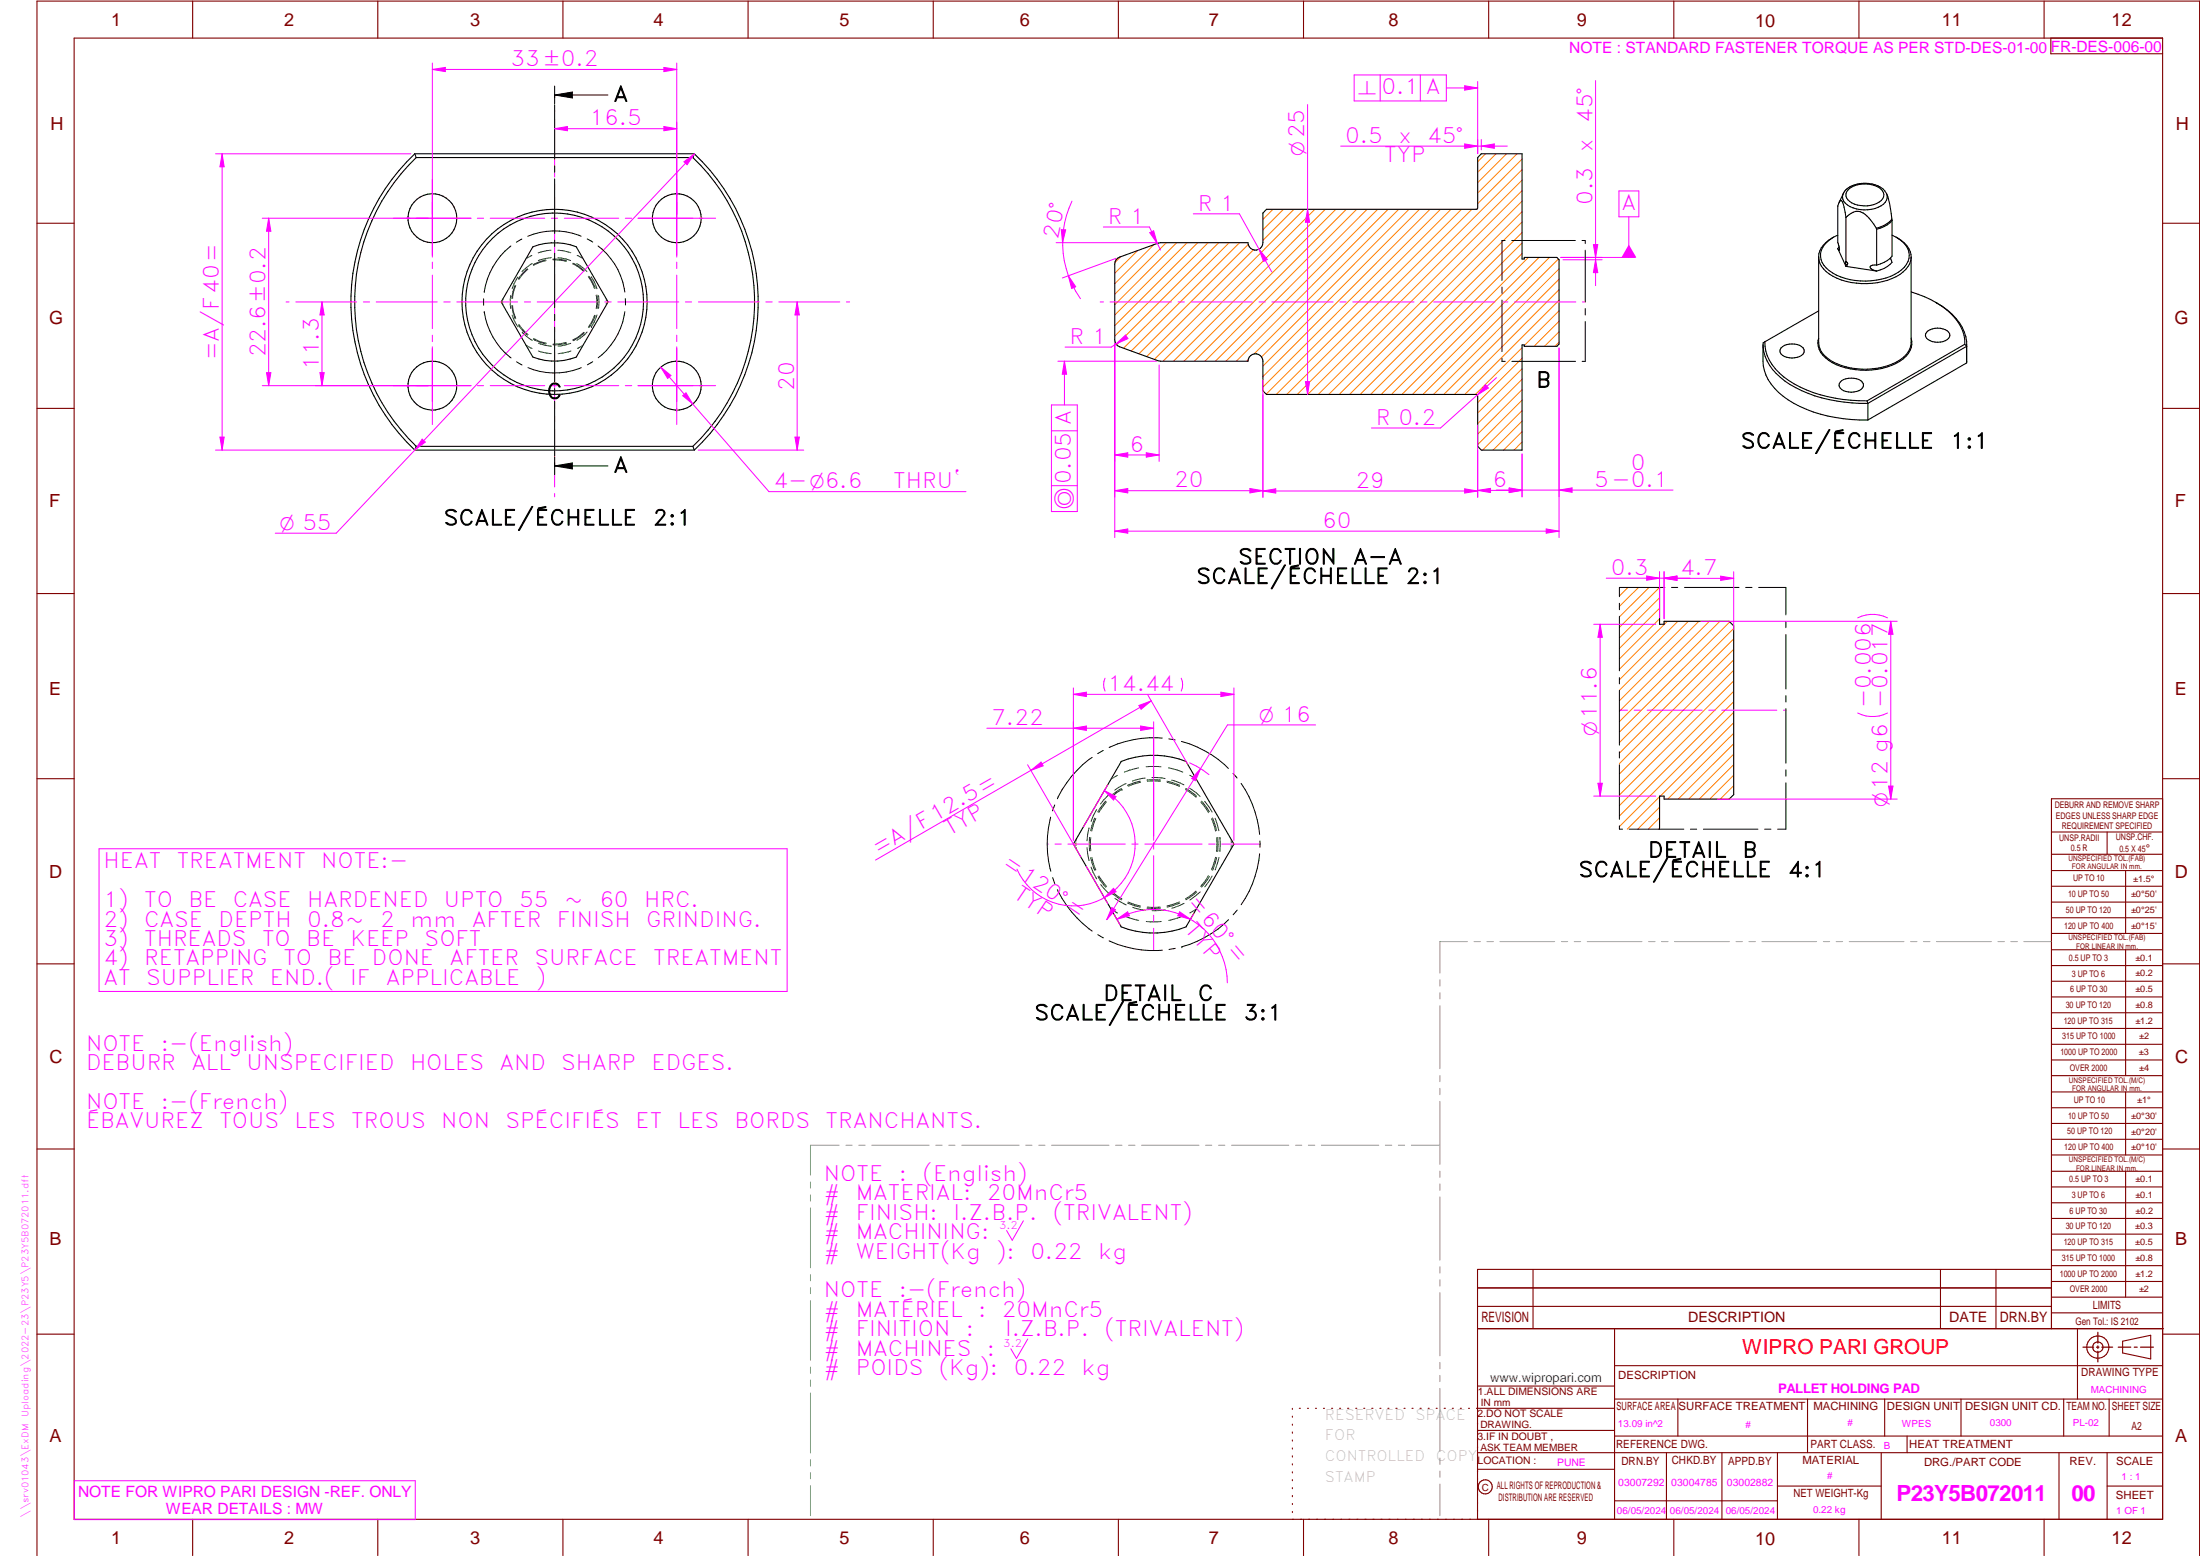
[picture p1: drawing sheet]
<svg xmlns="http://www.w3.org/2000/svg" width="594mm" height="420mm" viewBox="0 0 594 420" stroke-linecap="round" stroke-linejoin="round" font-family="sans-serif">
<g fill="none" stroke="#800000" stroke-width=".3">
<path d="M20 10.3h564v400h-564zM52 .3v10M102 .3v10M152 .3v10M202 .3v10M252 .3v10M302 .3v10M352 .3v10M402 .3v10M452 .3v10M502 .3v10M552 .3v10"/>
<path d="M553.8 10.3v4.2h30.2M10 60.3h10M584 60.3h10M10 110.3h10M584 110.3h10M10 160.3h10M584 160.3h10M10 210.3h10M584 215.7h-30v143.1M584 210.3h10M554 224.7h30M554 230.7h30"/>
<path d="M554 235.1h30M554 239.3h30M569 224.7v6M574 235.1v17M554 243.6h30M554 247.8h30M554 252.1h30M554 256.5h30M574 256.5v33.9M10 260.3h10M554 260.7h30M554 265h30"/>
<path d="M554 269.2h30M554 273.5h30M554 277.7h30M584 260.3h10M554 282h30M554 286.2h30M554 290.4h30M554 294.9h30M554 299.1h30M574 294.9v17M10 310.3h10M554 303.4h30"/>
<path d="M554 307.6h30M554 311.9h30M554 316.3h30M574 316.3v34M584 310.3h10M554 320.5h30M554 324.8h30M554 329h30M554 333.2h30M554 337.5h30M399 358.8h185.2M399 352.8h155"/>
<path d="M399 347.8h155M414 342.8v16M436 358.8v51.5M524 342.8v16M539 342.8v16M554 341.8h30M554 346h30M554 350.3h30M554 354.5h30M554 342.8h-155v67.5M561 358.8v19M10 360.3h10"/>
<path d="M399 374.3h37M436 377.8h148M453.1 377.8v10M488.1 377.8v14.5M508.9 377.8v10M529.5 377.8v10M557.3 377.8v10M569.5 377.8v10M573.2 362.2l7.6-1.6v6.3l-7.6-1.6zM584 368.8h-148M584 360.3h10M349 380.3v.3"/>
<path d="M349 382.4v.3M349 384.6v.3M349 386.7v.3M349 388.8v.3M349 391v.3M349 393.1v.3M349 395.3v.3M349 397.4v.3M349 399.5v.3M350.9 380.3h.2M353.1 380.3h.2M355.2 380.3h.3"/>
<path d="M357.4 380.3h.3M359.6 380.3h.3M361.7 380.3h.3M363.9 380.3h.3M366.1 380.3h.3M368.3 380.3h.2M370.4 380.3h.3M372.6 380.3h.3M374.8 380.3h.3M376.9 380.3h.4M379.1 380.3h.3M381.3 380.3h.3"/>
<path d="M383.4 380.3h.4M385.6 380.3h.3M387.8 380.3h.3M390 380.3h.3M392.2 380.3h.3M394.3 380.3h.3M396.5 380.3h.3M398.7 380.3h37.3M399 396.7h37M399 392.3h185M399 386.2h37M436 387.8h148"/>
<path d="M450 392.3v18M465 392.3v18M480 392.3v18M508 392.3v18M515 387.8v4.5M556 392.3v18M569 392.3v18M52 410.3v9.7M102 410.3v9.7M152 410.3v9.7M202 410.3v9.7M252 410.3v9.7"/>
<path d="M302 410.3v9.7M349 401.7v.3M349 403.8v.4M349 406v.3M349 408.1v.3M352 410.3v9.7M402 410.3v9.7M436 405.3h44M452 410.3v9.7M480 401.3h28M502 410.3v9.7M552 410.3v9.7"/>
<path d="M569 401.3h15M10 420v-419.7h584v419.7"/>
<circle cx="566.5" cy="363.7" r="1.39"/>
<circle cx="566.5" cy="363.8" r="3"/>
<circle cx="401.1" cy="401.5" r="1.9"/>
</g>
<g fill="none" stroke="#f0f" stroke-width=".27">
<path d="M149.8 29.5v.9M149.8 32.2v15.6M58.2 41.5h52.7M60 41.5l.5 3.5h-1.1zM106.2 58.9h21M116.7 48.4v21M128.9 58.9h1.7M132.4 58.9h14.7M148.9 58.9h1.7M149.8 49.6v1.7M149.8 53.1v15.6M152.4 58.9h14.7"/>
<path d="M168.9 58.9h1.7M172.2 58.9h21M182.7 48.4v21M116.7 70.8v1.7M116.7 74.3v14.4M149.8 70.5v1.7M149.8 74v15.7M182.7 70.8v1.7M182.7 74.3v14.4M77.3 81.5h.8M79.9 81.5h16.4M98.1 81.5h1.7"/>
<path d="M101.6 81.5h16.5M116.7 90.5v1.7M116.7 93.6v21M119.8 81.5h1.8M123.4 81.5h16.4M141.6 81.5h1.7M145.1 81.5h16.4M149.8 91.4v1.7M149.8 95v15.6M163.3 81.5h1.8M166.8 81.5h16.5M182.7 90.5v1.7"/>
<path d="M182.7 93.6v21M185.1 81.5h1.7M188.6 81.5h16.4M206.8 81.5h1.7M210.3 81.5h16.5M228.6 81.5h.8M106.2 104.1h21M128.9 104.1h1.7M132.4 104.1h14.7M148.9 104.1h1.7M149.8 112.4v1.6M149.8 115.9v15.6"/>
<path d="M152.4 104.1h14.7M168.9 104.1h1.7M172.2 104.1h21M58.2 121.5h52.7M149.8 133.3v.9M276.3 329.6l-3 5.3-1.5-2.6M277.5 361.6l-3 5.2-1.5-2.6M20.1 399.8h92v10.5h-92z"/>
</g>
<g fill="none" stroke="#949494" stroke-width=".27">
<path d="M396.2 254.3h-7.4v8.5M398.1 254.3h1.6M401.5 254.3h1.8M405 254.3h14.8M421.6 254.3h1.7M425.1 254.3h1.7M428.6 254.3h14.8M445.2 254.3h1.7M448.7 254.3h1.7M452.2 254.3h14.8M468.8 254.3h1.7M472.3 254.3h1.7"/>
<path d="M475.8 254.3h14.8M492.4 254.3h1.7M495.8 254.3h1.8M499.4 254.3h14.7M516 254.3h1.6M519.4 254.3h1.8M522.9 254.3h14.8M539.5 254.3h1.7M543 254.3h1.7M546.5 254.3h7.4M388.8 264.5v1.8M388.8 268.1v1.6"/>
<path d="M388.8 271.6v17M388.8 290.4v1.7M388.8 293.9v1.7M388.8 297.4v17M218.9 319.2v1.6M226.6 309.2h-7.7v8.1M228.4 309.2h1.7M231.9 309.2h1.7M235.4 309.2h15.5M252.7 309.2h1.7M256.2 309.2h1.7M259.7 309.2h15.5"/>
<path d="M277 309.2h1.7M280.5 309.2h1.7M284 309.2h15.5M301.2 309.2h1.8M304.8 309.2h1.7M308.3 309.2h15.5M325.5 309.2h1.7M329.1 309.2h1.6M332.6 309.2h15.4M349.8 309.2h1.7M353.3 309.2h1.7M356.8 309.2h15.5"/>
<path d="M374.1 309.2h1.7M377.6 309.2h1.7M381.1 309.2h7.7M388.8 316.2v1.7M388.8 319.7v1.7M218.9 322.6v1.8M218.9 326.1v16.2M388.8 323.2v17.1M218.9 344.1v1.8M218.9 347.6v1.7M218.9 351.2v16.1M388.8 342.1v1.6"/>
<path d="M388.8 345.6v1.7M388.8 349v17.1M218.9 369.1v1.7M218.9 372.6v1.8M218.9 376.1v16.2M388.8 367.9v1.7M388.8 371.4v1.7M388.8 374.9v17M218.9 394.1v1.8M218.9 397.6v1.7M388.8 393.7v1.7M388.8 397.2v1.7"/>
<path d="M218.9 401.2v8.1M388.8 400.7v8.6"/>
</g>
<path d="M566.5 359.7v3M562.5 363.8h2.9M566.1 363.8h.7M566.5 363.4v.7M566.5 364.9v2.8M567.6 363.8h2.9M572 363.8h3.4M576.3 363.8h.8M578 363.8h3.5" fill="none" stroke="#800000" stroke-width=".34"/>
<g fill="none" stroke="#000" stroke-width=".3">
<path d="M112 41.5l.4 1M112 41.5a55 55 0 0 0 0 80M112 41.5h75.5M112.4 42.5h74.7M112.4 42.5a54.1 54.1 0 0 0 0 78M187.1 42.5a54 54 0 0 1 0 78M187.5 41.5l-.4 1M187.5 41.5a55 55 0 0 1 0 80M497.7 52.3l-1.1 2.4M497.7 52.3a2.63 2.63 0 0 0 1.9 3.5 8.8 8.8 0 0 0 9.5-1.2 2.21 2.21 0 0 0 .3-2.3M498.5 58.7v11.9M498.5 58.7l-.7-3.5-.4-.8-.3-.3-.4 .4-.4 1.1v9.9l.3 1v1.1"/>
<path d="M498.5 58.7a4 4 0 0 1 3.9-1.5 9.5 9.5 0 0 1 4.3 4.4M499.4 50.9a7.6 7.6 0 0 1 8.6 .2 2.03 2.03 0 0 1-.6 3.5 7.5 7.5 0 0 1-8.4-.7 1.98 1.98 0 0 1 .4-3zM509.4 52.3l.8 2.6 .7 4.3M509.4 52.3a6.2 6.2 0 0 0-5.2-2.8 6.4 6.4 0 0 0-6.5 2.8M510.9 59.2a7.3 7.3 0 0 1-4.2 2.4M510.9 59.2v.3M510.9 59.5a6.8 6.8 0 0 1-4.1 2.4M510.9 59.5v9.7a7 7 0 0 1-4.1 2.4M143.9 66.6a15.3 15.3 0 0 1 11.8 .2l8.5 14.7-8.5 14.8a14.7 14.7 0 0 1-11.9 0l-8.5-14.8zM495.1 64.1a6.7 6.7 0 0 0-4 5.3M496.3 63.5a6.4 6.4 0 0 0-4.7 5.8 7.3 7.3 0 0 0 5.4 5.5 18.7 18.7 0 0 0 15.6-1.3 5 5 0 0 0 2.3-6.9 8.9 8.9 0 0 0-4-3.1M496.3 67.1l.3 .5"/>
<path d="M496.3 67.1l2.2 4.8M496.6 66.7l-.3 .4M498.3 70.8h.1M498.3 70.8l.2 .8M498.4 70.6h.1M498.4 70.7h.1M498.4 70.7l-.1 .1M498.5 70.6l.3 .3 .1 .4M498.5 70.6h.1M498.5 71.6v.3M498.5 71.9l8.3 1.3M498.8 71.4h.1"/>
<path d="M498.8 71.4l-.3 .2M506.7 61.6l.1 .3M506.8 61.9v9.7M506.8 71.6l-1.3 .1a.47 .47 0 0 0-.4 .6l.4 .4 1.3 .5M510.5 69.6l.4 1.2a7.4 7.4 0 0 1-4.1 2.4M512.1 64.1a6.5 6.5 0 0 1 4 5.5 7.3 7.3 0 0 1-5.2 5.6 19.4 19.4 0 0 1-16.9-1.2 5.7 5.7 0 0 1-2.9-4.6M516.1 78.8a23.9 23.9 0 0 1 12.6 8.1 9.7 9.7 0 0 1 1.9 6.1M516.1 69.4v23.1a6.9 6.9 0 0 1-5.1 5.8 19.3 19.3 0 0 1-17-1.2 5.6 5.6 0 0 1-2.9-4.6v-23.1M476.1 93a15.1 15.1 0 0 0 1.4 9.5 21.6 21.6 0 0 0 12.2 8.8 45.6 45.6 0 0 0 14.7 2.1M476.6 92.3a11.9 11.9 0 0 0 5.1 9.5 36.7 36.7 0 0 0 22.5 6.4M476.6 92.3l-.5 .3a11.6 11.6 0 0 0 4.7 9.3 33.8 33.8 0 0 0 19.3 6.9l4.3 .1M480.9 93.9a4.7 4.7 0 0 1 6 0 1.5 1.5 0 0 1-.9 2.4 4.9 4.9 0 0 1-5.1-.7 1.3 1.3 0 0 1 0-1.7z"/>
<path d="M491.1 83.9l-14.5 8.4M491.1 91.4a5.3 5.3 0 0 0 2.7 5.9 19 19 0 0 0 20.1-.4 5.3 5.3 0 0 0 2.2-5.5M520.3 89.7a4.5 4.5 0 0 1 5.9 0 1.43 1.43 0 0 1-.9 2.3 4.4 4.4 0 0 1-5.3-1.1v-.8zM522.7 81.6a14.9 14.9 0 0 1 8.4 10.6v5.8l-26.7 15.4M530.6 93l-26.4 15.2M530.6 93l.5 .5-26.7 15.4M497.3 102.8a4.9 4.9 0 0 1 5.6 .4 1.46 1.46 0 0 1-.9 2.3 4.9 4.9 0 0 1-5.1-.7 1.29 1.29 0 0 1 .4-2zM504.2 108.2l.2 .7M504.4 108.9v4.5M112 121.5h75.5M112.4 120.5l-.4 1M112.4 120.5h74.7"/>
<path d="M187.1 120.5l.4 1"/>
<circle cx="116.8" cy="58.9" r="6.6"/>
<circle cx="182.7" cy="58.9" r="6.6"/>
<circle cx="149.8" cy="81.5" r="24"/>
<circle cx="149.8" cy="81.5" r="25"/>
<circle cx="116.8" cy="104.1" r="6.6"/>
<circle cx="182.8" cy="104.1" r="6.6"/>
</g>
<g fill="none" stroke="#008000" stroke-width=".27">
<path d="M137.9 79.8v3.5M139.1 77l-.6 1.7-.3 1.9M139.3 77.1l-.6 1.7-.3 1.8M139.8 74.8l-1.5 3.2M142.4 72.6l-1.3 1.2-1.2 1.6M142.5 72.7l-1.3 1.3-1.1 1.4M143.6 69l-1.5 .8M143.7 71.2l-2.7 2.2M147.4 70.2l-1.7 .5-1.7 .8M147.4 70.4l-1.7 .5-1.6 .8M148.8 67.6l-3.5 .7M148.8 69.6l-3.4 .8"/>
<path d="M149.3 70.1l3.6 .5M149.3 70h1.9l1.7 .4M150.7 69.6l2.2 .3 1.2 .5M150.7 67.6l3.4 .6M154.6 71.2l1.6 .9 1.4 1.2M154.7 71.1l1.6 .9 1.4 1.2M155.7 71.2l1.1 .6 1.7 1.6M155.9 69l1.5 .8M158.9 74.7l.9 1.5 .7 1.7M159 74.6l1 1.6 .7 1.6M159.7 74.8l.7 1.2 .8 2M161 79.7l.2 1.8-.2 1.8"/>
<path d="M161.2 79.7l.2 1.8-.2 1.9M161.6 79.8v3.5M135.8 82.1v.2M135.8 81.3v.5M135.8 80.7v.3M138.2 82.5l.3 1.8 .6 1.8M138.3 85.1l.5 1.3 1.1 1.9M138.4 82.5l.3 1.7 .6 1.8M140 87.8l1.1 1.4 1.3 1.3M140.2 87.6l1 1.5 1.4 1.2M141 89.7l1.2 1.1 1.6 1.1M142.1 93.3l1.6 .8"/>
<path d="M144 91.6l1.7 .8 1.7 .5M144.1 91.4l1.6 .8 1.8 .5M145.4 94.8l3.4 .7M145.4 92.7l1.9 .6 1.6 .2M152.9 92.5l-1.8 .3-1.8 .1M153 92.7l-1.8 .3-1.9 .1M154.1 92.7l-3.4 .8M154.2 94.8l-3.5 .7M157.4 93.3l-1.5 .8M157.6 89.7l-1.4 1.2-1.5 .9M157.8 89.9l-1.5 1.2-1.5 .9M158.5 89.7l-2.7 2.2"/>
<path d="M159.7 88.2h.1M160.6 85.1l-.8 1.7-.9 1.5M160.7 85.2l-.7 1.7-1 1.5M161.2 85l-1.5 3.2M163.7 80.7v.5M163.7 81.8v.5"/>
</g>
<path d="M60 41.5l.5 3.5h-1.1z" fill="#f0f"/>
<path d="M59.4 118h1.1l-.5 3.5z" fill="none" stroke="#f0f" stroke-width=".27"/>
<path d="M59.4 118h1.1l-.5 3.5z" fill="#f0f"/>
<path d="M116.7 17v40.9M116.7 18.8l3.6-.6v1.1zM182.7 17v40.9M60 41.5v80" fill="none" stroke="#f0f" stroke-width=".27"/>
<path d="M116.7 18.8l3.6-.6v1.1z" fill="#f0f"/>
<path d="M179.3 18.2l3.4 .6-3.4 .5z" fill="none" stroke="#f0f" stroke-width=".27"/>
<path d="M179.3 18.2l3.4 .6-3.4 .5z" fill="#f0f"/>
<path d="M116.7 18.8h66M70.8 58.9h44.9M72.6 58.9l.5 3.5h-1.1zM70.8 104.1h44.9" fill="none" stroke="#f0f" stroke-width=".27"/>
<path d="M72.6 58.9l.5 3.5h-1.1z" fill="#f0f"/>
<path d="M72 100.6h1.1l-.5 3.5z" fill="none" stroke="#f0f" stroke-width=".27"/>
<path d="M72 100.6h1.1l-.5 3.5z" fill="#f0f"/>
<path d="M72.6 58.9v45.2M215.3 81.5l.6 3.5h-1.2zM188.5 121.5h28.5" fill="none" stroke="#f0f" stroke-width=".27"/>
<path d="M215.3 81.5l.6 3.5h-1.2z" fill="#f0f"/>
<path d="M214.7 118h1.2l-.6 3.5z" fill="none" stroke="#f0f" stroke-width=".27"/>
<path d="M214.7 118h1.2l-.6 3.5z" fill="#f0f"/>
<path d="M178.4 99.1l2.8 2.3-.9 .8zM178.4 99.1l29.2 33.7h53.3M215.3 81.5v40" fill="none" stroke="#f0f" stroke-width=".27"/>
<path d="M178.4 99.1l2.8 2.3-.9 .8z" fill="#f0f"/>
<path d="M184.4 106.8l.8-.7 1.9 3z" fill="none" stroke="#f0f" stroke-width=".27"/>
<path d="M184.4 106.8l.8-.7 1.9 3z" fill="#f0f"/>
<path d="M439.8 58.5v11" fill="none" stroke="#f0f" stroke-width=".27"/>
<path d="M439.8 66l2.1 3.5h-4.1z" fill="#f0f"/>
<path d="M437.2 51.6h5.3v6.9h-5.3zM421.5 69.5h20.1M287.4 97.5v11.8" fill="none" stroke="#f0f" stroke-width=".27"/>
<path d="M287.4 97.5l.6 3.5h-1.2z" fill="#f0f"/>
<path d="M184.7 43.7l2.8-2.2-2 3zM187.5 41.5l-96.7 102.5h-16.5M285.7 97.5h26.6M287.4 97.5l.6 3.5h-1.2zM283.9 116.3h7M283.9 109.3h7v28.8h-7zM283.9 131.1h7" fill="none" stroke="#f0f" stroke-width=".27"/>
<path d="M184.7 43.7l2.8-2.2-2 3z" fill="#f0f"/>
<path d="M114 118.6l.8 .8-2.8 2.1z" fill="none" stroke="#f0f" stroke-width=".27"/>
<path d="M114 118.6l.8 .8-2.8 2.1z" fill="#f0f"/>
<g fill="none" stroke="#000" stroke-width=".27">
<path d="M138 66.4a19.4 19.4 0 0 0-7.2 12.5M140.9 64.6l-1.5 .8M156.9 63.8a18.6 18.6 0 0 0-14.4 0M158.6 64.5l1.5 .9M161.5 66.4a18.6 18.6 0 0 1 7.2 12.5M130.6 80.7v1.7M130.8 84.2a19.3 19.3 0 0 0 7.2 12.4M130.8 84.2h.1M139.5 97.7l1.5 .9M142.6 99.3a18.6 18.6 0 0 0 14.4 0M160.1 97.7l-1.5 .8M168.7 84.2a18.8 18.8 0 0 1-7.2 12.4"/>
<path d="M168.9 80.6v1.8M313.9 199.3a28.6 28.6 0 0 0-14.4 2.5M315.6 199.5l1.7 .3M284.8 217.3l-.6 1.6M294.9 204.5a27.7 27.7 0 0 0-9.4 11.2M297.9 202.6l-1.5 .9M319.1 200.2a28.8 28.8 0 0 1 12.6 7.3M332.9 208.8l1.1 1.3M335.1 211.5a28.8 28.8 0 0 1 5 13.8M283.7 220.6a28.5 28.5 0 0 0 .1 14.6M284.3 237l.5 1.6M340.1 230.5a29 29 0 0 1-5 13.8"/>
<path d="M340.2 227.1v1.7M285.5 240.2a29.2 29.2 0 0 0 9.4 11.2M296.5 252.4l1.4 .8M299.5 254a28.6 28.6 0 0 0 14.4 2.6M317.4 256.1l-1.7 .3M319.1 255.7h.1M331.8 248.3a28.7 28.7 0 0 1-12.7 7.4M334.1 245.7l-1.1 1.3"/>
</g>
<path d="M302.8 205.6a23.8 23.8 0 0 1 17.5 0l12.9 22.3-12.9 22.4a23.8 23.8 0 0 1-17.5 0l-13-22.4z" fill="none" stroke="#000" stroke-width=".3"/>
<g fill="none" stroke="#008000" stroke-width=".27">
<path d="M296.2 218.6l-1.6 3.2M298.6 216.3l-2.1 2.9M298.8 216.5l-2.1 2.9M299.6 214.5l-2.4 2.6M301.7 209.4l-1.7 1M302.8 212.9l-2.9 2.1M303 213.1l-2.9 2.1M303 213.1h.1M304.1 211.6l-3.1 1.8M307.5 207.3l-3.9 1.2M307.9 210.9l-3.4 1.1M308 211.2l-3.3 1.1"/>
<path d="M309.2 210.1l-3.4 .8M309.5 207.1h4M309.7 210.7h3.6M309.8 210.9h3.5M311.1 210l3.5 .2M315.1 210.9l3.5 1.1M315.2 211.2l3.3 1.1M315.5 207.3l3.9 1.2M316.4 210.7l3.3 1.2M320.1 213.2l2.9 2.1M320.2 212.9l2.9 2.1M321.3 212.9l2.8 2.2"/>
<path d="M321.3 209.3l1.7 1.1M324.3 216.6l2 2.9M324.4 216.3l2.2 2.9M325.3 216.4l2 2.9M290.5 228.8l.1 .3M290.5 227.6v.7M290.6 226.7l-.1 .5M293.5 228.9l.6 3.5M294.1 223.6l-.6 3.4M294.2 226.1v3.6M294.5 231.6l1.1 3.4M294.5 226.2v3.5"/>
<path d="M294.6 234.1l1.6 3.2M294.8 231.5l1.1 3.4M295.6 220.9l-1.1 3.4M295.9 221l-1.1 3.4M296.5 236.7l2.1 2.9M296.7 236.5l2.1 2.9M297.2 238.8l2.4 2.6M326.3 236.5l-2.1 2.9M326.6 236.6l-2.1 2.9M327.2 221.1l1 3.3M327.3 236.6l-2 2.9M327.4 220.9l1.1 3.4"/>
<path d="M328.1 220.9l1 3.4M328.2 231.5l-1.1 3.4M328.5 231.6l-1.1 3.4M328.5 226.2v3.5M328.5 229.7h.1M328.8 229.7h.1M328.8 226.1v3.6M329.2 231.5l-1.1 3.4M329.4 226.1h.1M329.4 226.2v3.5M329.4 229.7h.1M332.5 226.7v.8"/>
<path d="M332.5 228.3v.8M299.9 240.9l2.9 2.1M300 245.5l1.7 1M300.1 240.7l2.9 2M301.1 242.6l3 1.7M303.7 247.4l3.8 1.1M304.5 243.8l3.4 1.1M304.6 243.6l3.4 1M305.9 245l3.4 .8M309.7 245.2h3.6M309.8 244.9h3.5M313.6 248.8h-4.1"/>
<path d="M314.7 245.7l-3.6 .2M318.5 243.5l-3.4 1.1M318.6 243.8l-3.4 1.1M319.4 247.4l-3.8 1.1M319.7 243.9l-3.3 1.3M323 240.6l-2.9 2.1M323 245.5l-1.7 1M323.2 240.9l-3 2.1M324.1 240.8l-2.8 2.2"/>
</g>
<g fill="none" stroke="#f0f" stroke-width=".27">
<path d="M311.5 199.2v7M355.3 195.7h-23.8l-32.6 52.6M311.5 207.9v1.7M311.5 211.5v14.3M321.3 206l1.8 .9 3.4 2.3M282.8 227.9h.3M284.9 227.9h1.7M288.4 227.9h15.5M305.6 227.9h1.7M309.2 227.9h15.4M311.5 227.5v1.8M311.5 231.1v14.3"/>
<path d="M326.4 227.9h1.7M329.9 227.9h10.4M300.2 245.1l1 .6-2.3 2.6zM311.5 247.1v1.8M311.5 250.7v6"/>
</g>
<path d="M300.2 245.1l1 .6-2.3 2.6z" fill="#f0f"/>
<path d="M324.2 207.6l-1.4 3.2-1-.6z" fill="none" stroke="#f0f" stroke-width=".27"/>
<path d="M324.2 207.6l-1.4 3.2-1-.6z" fill="#f0f"/>
<path d="M289.8 185.8v41.1M289.8 187.5l3.6-.6v1.2zM298.4 183.1a4.1 4.1 0 0 0 0 3.5M319 183.1a4.1 4.1 0 0 1 0 3.5M333.2 185.8v41.1" fill="none" stroke="#f0f" stroke-width=".27"/>
<path d="M289.8 187.5l3.6-.6v1.2z" fill="#f0f"/>
<path d="M329.7 186.9l3.5 .6-3.5 .6z" fill="none" stroke="#f0f" stroke-width=".27"/>
<path d="M329.7 186.9l3.5 .6-3.5 .6z" fill="#f0f"/>
<path d="M289.8 187.5h43.4M299.1 212l-6.5 11.2M293.3 233.9l5.8 10M300.7 239.9l.7 .9-3.2 1.6z" fill="none" stroke="#f0f" stroke-width=".27"/>
<path d="M300.7 239.9l.7 .9-3.2 1.6z" fill="#f0f"/>
<path d="M298.2 213.5l3.2 1.6-.7 .9z" fill="none" stroke="#f0f" stroke-width=".27"/>
<path d="M298.2 213.5l3.2 1.6-.7 .9z" fill="#f0f"/>
<path d="M289.8 194.9v32M289.8 196.6l3.6-.6v1.2zM311.5 194.9v32M298.2 213.5a16.7 16.7 0 0 1 2.8 26.8 16.7 16.7 0 0 1-26.4-5.6" fill="none" stroke="#f0f" stroke-width=".27"/>
<path d="M289.8 196.6l3.6-.6v1.2z" fill="#f0f"/>
<path d="M308 196l3.5 .6-3.5 .6z" fill="none" stroke="#f0f" stroke-width=".27"/>
<path d="M308 196l3.5 .6-3.5 .6z" fill="#f0f"/>
<g fill="none" stroke="#f0f" stroke-width=".27">
<path d="M297.1 81.5h.9M299.8 81.5h16.5M318.1 81.5h1.7M321.6 81.5h16.6M340 81.5h1.7M343.4 81.5h16.6M361.8 81.5h1.7M365.3 81.5h16.5M383.7 81.5h1.7M387.1 81.5h16.6M405.5 81.5h1.7M409 81.5h16.5"/>
<path d="M427.3 81.5h.9M341 106.6v27.7M399 114.8v19.5M341 132.6l3.5-.6v1.1zM266.5 196.6h45"/>
</g>
<g fill="none" stroke="#000" stroke-width=".27">
<path d="M149.8 23.2v4.8M149.8 28.3v14.7M149.8 25.7h14.4M149.8 25.7l4.8-.9v1.7zM149.8 44.8v1.7M149.8 48.3v14.7M149.8 64.8v1.7M149.8 68.3v14.8M149.8 84.9v1.7M149.8 88.3v14.8M149.8 104.9v1.7M149.8 108.4v14.7"/>
<path d="M149.8 123.4v4.8M149.8 125.8l4.8-.8v1.6zM149.8 125.8h14.4"/>
</g>
<path d="M149.8 25.7l4.8-.9v1.7zM149.8 125.8l4.8-.8v1.6z" fill="#000"/>
<g fill="none" stroke="#ff8000" stroke-width=".27">
<path d="M343.7 56.5l-2.7 2.8M346.6 56.5l-5.6 5.6M349.4 56.5l-8.4 8.4M352.2 56.5l-40.5 40.6M355 56.5l-40.9 41M357.9 56.5l-41 41M360.7 56.5l-41 41M363.6 56.5l-41.1 41M366.3 56.5l-40.9 41M369.2 56.5l-41 41M372 56.5l-41 41M374.9 56.5l-41.1 41"/>
<path d="M377.7 56.5l-39.1 39.1M380.5 56.5l-39.9 39.9M383.3 56.5l-42.3 42.3M386.2 56.5l-45.2 45.2M389 56.5l-48 48M391.8 56.5l-49.9 49.9M394.7 56.5l-50.1 50M397.5 56.5l-50 50M401.1 41.5l-2.1 2.2M404 41.5l-5 5M406.8 41.5l-7.8 7.8M409.7 41.5l-10.7 10.7"/>
<path d="M411 57.2l-49.4 49.3M411 54.3l-52.2 52.2M411 43l-12 12M411 45.8l-60.7 60.7M411 48.6l-57.9 57.9M411 59.9l-46.6 46.6M411 51.5l-55 55M302.7 69.3l-1.6 1.6M307.2 67.7l-6.2 6.1M311.6 66l-10.6 10.6M315 65.5l-14 14M317.7 65.5l-16.7 16.8"/>
<path d="M320.6 65.5l-19.6 19.6M323.4 65.5l-22.4 22.4M326.3 65.5l-25.3 25.3M329.1 65.5l-27.6 27.6M331.9 65.5l-28.5 28.5M334.7 65.5l-29.2 29.3M337.1 66l-29.6 29.5M338.5 67.4l-28.9 28.9M411 62.8l-43.7 43.7M411 65.6l-40.9 40.9M411 68.5l-38.1 38M412.7 69.5l-37 37"/>
<path d="M415.6 69.5l-37 37M418.4 69.5l-37 37M420.8 69.9l-36.5 36.6M421 78.2l-28.3 28.3M421 72.6l-33.9 33.9M421 75.4l-31.1 31.1M337.1 97.2l-.4 .3M411 96.7l-12 12M411 99.6l-12 11.9M411 93.9l-12.6 12.6M421 86.7l-6.8 6.8M421 89.6l-3.9 3.9"/>
<path d="M421 83.9l-9.4 9.4M421 81.1l-25.4 25.4M421 92.4l-1.1 1.1M411 116.5l-5 5M411 119.3l-2.2 2.2M411 110.9l-10.7 10.6M411 102.4l-12 12M411 105.2l-12 12M411 108l-12 12.1M411 113.7l-7.8 7.8"/>
</g>
<path d="M301.4 70.1l.9-.7 11.1-3.9h23.6a2.01 2.01 0 0 0 2 2 2.01 2.01 0 0 0 2-2v-8l1-1 56.9-.1 .1-13.9 1-1h11v28.4h.6v-.4h8.8l.6 .6v22.8l-.6 .6h-8.8v-.4h-.6v28.4h-11l-1-1v-13.6l-.4-.4h-56.6l-1-1v-8a2.01 2.01 0 0 0-2-2 2.01 2.01 0 0 0-2 2h-23.6l-11.1-3.9a1.89 1.89 0 0 1-1.3-1.8v-20.5z" fill="none" stroke="#000" stroke-width=".3"/>
<path d="M341 132.6l3.5-.6v1.1z" fill="#f0f"/>
<path d="M395.5 132l3.5 .6-3.5 .5z" fill="none" stroke="#f0f" stroke-width=".27"/>
<path d="M395.5 132l3.5 .6-3.5 .5z" fill="#f0f"/>
<path d="M341 132.6h58M399 121.6v12.6M399 132.4l3.5-.5v1.1zM411 122.6v11.6" fill="none" stroke="#f0f" stroke-width=".27"/>
<path d="M399 132.4l3.5-.5v1.1z" fill="#f0f"/>
<path d="M407.5 131.9l3.5 .5-3.5 .6z" fill="none" stroke="#f0f" stroke-width=".27"/>
<path d="M407.5 131.9l3.5 .5-3.5 .6z" fill="#f0f"/>
<path d="M421 94v40.1M399 132.4h12M407.5 131.7l3.5 .6-3.5 .6zM411 122.6v11.5" fill="none" stroke="#f0f" stroke-width=".27"/>
<path d="M407.5 131.7l3.5 .6-3.5 .6z" fill="#f0f"/>
<path d="M421 132.3l3.5-.6v1.2z" fill="none" stroke="#f0f" stroke-width=".27"/>
<path d="M421 132.3l3.5-.6v1.2z" fill="#f0f"/>
<path d="M322.2 57.7h12.5l8.7 15.7M340 67.3l2.2 2.8-1 .5zM404 132.3h47.8" fill="none" stroke="#f0f" stroke-width=".27"/>
<path d="M340 67.3l2.2 2.8-1 .5z" fill="#f0f"/>
<path d="M301 92.8v52.4M421 94v51.2M301 143.4l3.5-.6v1.2z" fill="none" stroke="#f0f" stroke-width=".27"/>
<path d="M301 143.4l3.5-.6v1.2z" fill="#f0f"/>
<path d="M417.5 142.8l3.5 .6-3.5 .6z" fill="none" stroke="#f0f" stroke-width=".27"/>
<path d="M417.5 142.8l3.5 .6-3.5 .6z" fill="#f0f"/>
<path d="M395.5 38.9l3.5 .6-3.5 .5zM399 37.7v3.8M400 37.7v2.8M301 143.4h120" fill="none" stroke="#f0f" stroke-width=".27"/>
<path d="M395.5 38.9l3.5 .6-3.5 .5z" fill="#f0f"/>
<path d="M400 39.5l3.5-.6v1.1z" fill="none" stroke="#f0f" stroke-width=".27"/>
<path d="M400 39.5l3.5-.6v1.1z" fill="#f0f"/>
<path d="M362 39.5h45M421.5 69.5h11.1M422.1 70.1h10.5M430.3 66h1.2l-.6 3.5z" fill="none" stroke="#f0f" stroke-width=".27"/>
<path d="M430.3 66h1.2l-.6 3.5z" fill="#f0f"/>
<path d="M430.9 70.1l.6 3.5h-1.2z" fill="none" stroke="#f0f" stroke-width=".27"/>
<path d="M430.9 70.1l.6 3.5h-1.2z" fill="#f0f"/>
<path d="M430.9 21.8v55.3M285.2 65.5h27.1M286.6 62l1.2 .1-.9 3.4zM301.4 69.8l-14.5 5.3" fill="none" stroke="#f0f" stroke-width=".27"/>
<path d="M286.6 62l1.2 .1-.9 3.4z" fill="#f0f"/>
<path d="M288.5 74.5l2 2.9-1.1 .5z" fill="none" stroke="#f0f" stroke-width=".27"/>
<path d="M288.5 74.5l2 2.9-1.1 .5z" fill="#f0f"/>
<path d="M289.5 54.3a26.3 26.3 0 0 0 2.3 26.3M301.4 92.9l2.5-2.4 .7 .9zM303 91.8l-2.9 1.9h-12.5" fill="none" stroke="#f0f" stroke-width=".27"/>
<path d="M301.4 92.9l2.5-2.4 .7 .9z" fill="#f0f"/>
<path d="M301 92.8v31.8M313 98.6v26M309.5 122.3l3.5 .6-3.5 .5z" fill="none" stroke="#f0f" stroke-width=".27"/>
<path d="M309.5 122.3l3.5 .6-3.5 .5z" fill="#f0f"/>
<path d="M301 122.9l3.5-.6v1.1z" fill="none" stroke="#f0f" stroke-width=".27"/>
<path d="M301 122.9l3.5-.6v1.1z" fill="#f0f"/>
<path d="M352.5 103h1.1l-.5 3.5zM301 122.9h12" fill="none" stroke="#f0f" stroke-width=".27"/>
<path d="M352.5 103h1.1l-.5 3.5z" fill="#f0f"/>
<path d="M353.1 56.5l.5 3.5h-1.1z" fill="none" stroke="#f0f" stroke-width=".27"/>
<path d="M353.1 56.5l.5 3.5h-1.1z" fill="#f0f"/>
<path d="M353.1 28.2v78.3M401.1 103.9l.8 .9-3 1.9zM404.1 102l-15.1 13.6h-18.7" fill="none" stroke="#f0f" stroke-width=".27"/>
<path d="M401.1 103.9l.8 .9-3 1.9z" fill="#f0f"/>
<g fill="none" stroke="#000" stroke-width=".27">
<path d="M405.6 77.5v1.7M406.4 64.9h-.8v10.8M408.2 64.9h17.2M427.2 64.9h.9v.9M428.1 67.6v13.9M405.6 96.8v.8h.9M405.6 81v14M408.3 97.6h17.1M428.1 83.3v1.7M428.1 86.8v10.8h-.9M449.6 158.6h-12.3v2.5M451.4 158.6h1.6"/>
<path d="M454.9 158.6h14.7M471.4 158.6h1.7M474.9 158.6h7.4v7.4M437.3 162.9v1.7M437.3 166.4v14.7M482.3 167.8v1.7M482.3 171.3v14.8M437.3 183v1.7M437.3 186.4v14.8M482.3 187.8v1.8M482.3 191.3v14.8M437.3 203v1.7"/>
<path d="M437.3 206.5v14.7M482.3 211.4v12.5h-2.3M482.3 207.9v1.7M437.3 223v.9h.8M439.9 223.9h14.8M456.5 223.9h1.7M460 223.9h14.7M476.5 223.9h1.7"/>
</g>
<g fill="none" stroke="#ff8000" stroke-width=".27">
<path d="M439.6 158.6l-2.3 2.4M442.5 158.6l-5.2 5.1M445.3 158.6l-8 8M448.1 158.6l-10.8 10.8M448.1 161.4l-10.8 10.9M448.1 164.3l-10.8 10.8M448.1 167.1l-10.8 10.8M450.3 167.8l-13 12.9M453.1 167.8l-15.8 15.8M455.9 167.8l-18.6 18.6M458.8 167.8l-21.5 21.4M461.6 167.8l-24.3 24.3"/>
<path d="M464.4 167.8l-27.1 27.1M467.1 167.9l-29.8 29.8M468.2 169.7l-30.9 30.8M468.2 172.5l-30.9 30.9M468.2 175.3l-30.9 30.9M468.2 178.2l-30.9 30.8M468.2 195.2l-19.9 19.8M468.2 198l-17.9 17.8M468.2 181l-30.9 30.8M468.2 183.9l-30.9 30.8M468.2 186.7l-30.9 30.8M468.2 189.5l-30.9 30.8"/>
<path d="M468.2 192.3l-30.9 30.9M448.1 218l-5.9 5.9M448.1 215.1l-8.7 8.8M468.2 200.8l-15 15M468.2 212.1l-3.7 3.7M468.2 203.6l-12.2 12.2M468.2 206.5l-9.4 9.3M468.2 209.3l-6.5 6.5M448.1 220.8l-3 3.1M448.1 223.6l-.2 .3"/>
</g>
<path d="M448.1 158.6v10h1.3v-.8h17.5l1.3 1.2v45.6l-1.3 1.2h-17.5v-.8h-1.3v8.9" fill="none" stroke="#000" stroke-width=".3"/>
<path d="M459.3 167.8h53M509.7 166.8a9 9 0 0 0-8.1 0M510.6 167.8l.6 3.5h-1.2zM437.3 191.8h2.2M441.3 191.8h1.7M444.8 191.8h14.8M461.4 191.8h1.8M464.9 191.8h14.9M481.6 191.8h.7M509.7 192.5a9 9 0 0 1-8.1 0M463.8 215.8h48.5" fill="none" stroke="#f0f" stroke-width=".27"/>
<path d="M510.6 167.8l.6 3.5h-1.2z" fill="#f0f"/>
<path d="M510 212.3h1.2l-.6 3.5z" fill="none" stroke="#f0f" stroke-width=".27"/>
<path d="M510 212.3h1.2l-.6 3.5z" fill="#f0f"/>
<path d="M449.4 156.2l3.4-.6v1.1zM449.4 154.4v12.7M468.2 154.4v15.7M510.6 167.8v48" fill="none" stroke="#f0f" stroke-width=".27"/>
<path d="M449.4 156.2l3.4-.6v1.1z" fill="#f0f"/>
<path d="M464.6 155.6l3.6 .6-3.6 .5z" fill="none" stroke="#f0f" stroke-width=".27"/>
<path d="M464.6 155.6l3.6 .6-3.6 .5z" fill="#f0f"/>
<path d="M448.1 154.3v12.5M449.4 156.2h18.8M449.4 154.3v12.8M449.4 156.1l3.4-.6v1.2z" fill="none" stroke="#f0f" stroke-width=".27"/>
<path d="M449.4 156.1l3.4-.6v1.2z" fill="#f0f"/>
<path d="M444.7 155.5l3.4 .6-3.4 .6z" fill="none" stroke="#f0f" stroke-width=".27"/>
<path d="M444.7 155.5l3.4 .6-3.4 .6z" fill="#f0f"/>
<path d="M433.7 156.1h22.6M430.4 168.6h16.7M432.1 168.6l.6 3.5h-1.2zM430.4 215h16.7" fill="none" stroke="#f0f" stroke-width=".27"/>
<path d="M432.1 168.6l.6 3.5h-1.2z" fill="#f0f"/>
<path d="M431.5 211.5h1.2l-.6 3.5z" fill="none" stroke="#f0f" stroke-width=".27"/>
<path d="M431.5 211.5h1.2l-.6 3.5z" fill="#f0f"/>
<path d="M390.6 23.7h8.4M432.1 168.6v46.4" fill="none" stroke="#f0f" stroke-width=".27"/>
<path d="M395.5 23.2l3.5 .5-3.5 .6z" fill="#f0f"/>
<path d="M365.7 20.2h24.9v7.1h-24.9zM372.7 20.2v7.1M383.5 20.2v7.1M395.5 23.2l3.5 .5-3.5 .6zM399 22v19.5M310 187.7l10.7 18.6M277.5 206.5l14.4 24.9M278.4 208l2.7-2.2 .6 1z" fill="none" stroke="#f0f" stroke-width=".27"/>
<path d="M278.4 208l2.7-2.2 .6 1z" fill="#f0f"/>
<path d="M307.5 190.5l3.3-1.2-2.7 2.2z" fill="none" stroke="#f0f" stroke-width=".27"/>
<path d="M307.5 190.5l3.3-1.2-2.7 2.2z" fill="#f0f"/>
<path d="M310.8 189.3l-74.4 42.9M26.7 229.2h185.8v38.5h-185.8zM300.8 246.9l1.7 2.9M318.6 246.2l2.9 2-3.5-.9zM322.4 246.7l-.8 1.3" fill="none" stroke="#f0f" stroke-width=".27"/>
<path d="M318.6 246.2l2.9 2-3.5-.9z" fill="#f0f"/>
<path d="M301.6 248.2l2.9-2 .5 1.1z" fill="none" stroke="#f0f" stroke-width=".27"/>
<path d="M301.6 248.2l2.9-2 .5 1.1z" fill="#f0f"/>
<path d="M301 92.8v41.4M341 102.6v31.6M301 132.5l3.5-.6v1.2zM301.6 248.2a19.9 19.9 0 0 1 29.8 17.2" fill="none" stroke="#f0f" stroke-width=".27"/>
<path d="M301 132.5l3.5-.6v1.2z" fill="#f0f"/>
<path d="M337.5 131.9l3.5 .6-3.5 .6z" fill="none" stroke="#f0f" stroke-width=".27"/>
<path d="M337.5 131.9l3.5 .6-3.5 .6z" fill="#f0f"/>
<path d="M149.8 34.8l3.4-.6v1.1zM182.7 33v24.9M301 132.5h40" fill="none" stroke="#f0f" stroke-width=".27"/>
<path d="M149.8 34.8l3.4-.6v1.1z" fill="#f0f"/>
<path d="M179.3 34.2l3.4 .6-3.4 .5z" fill="none" stroke="#f0f" stroke-width=".27"/>
<path d="M179.3 34.2l3.4 .6-3.4 .5z" fill="#f0f"/>
<path d="M149.8 34.8h32.9M86.9 81.5l.6 3.5h-1.1zM85.2 104.1h30.5" fill="none" stroke="#f0f" stroke-width=".27"/>
<path d="M86.9 81.5l.6 3.5h-1.1z" fill="#f0f"/>
<path d="M86.4 100.6h1.1l-.6 3.5z" fill="none" stroke="#f0f" stroke-width=".27"/>
<path d="M86.4 100.6h1.1l-.6 3.5z" fill="#f0f"/>
<path d="M297.9 61.3h12.5l3 6.2M310.5 62.8l1-.5 1 3.4zM86.9 81.5v22.6" fill="none" stroke="#f0f" stroke-width=".27"/>
<path d="M310.5 62.8l1-.5 1 3.4z" fill="#f0f"/>
<g font-size="6" fill="#f0f">
<text x="512.1" y="405.2">P23Y5B072011</text>
<text x="559.4" y="405.2">00</text>
</g>
<g font-size="5.7" fill="#f0f">
<text x="137.9" y="17.9">33±0.2</text>
<text x="373" y="25.5">0.1 A</text>
<text x="159.2" y="33.9">16.5</text>
<text x="430" y="33.2" transform="rotate(-90 430 33.2)">45°</text>
<text x="363.3" y="38.6">0.5</text>
<text x="377.6" y="38.6">x</text>
<text x="385.4" y="38.6">45°</text>
<text x="430" y="40.9" transform="rotate(-90 430 40.9)">x</text>
<text x="373.8" y="43.8">TYP</text>
<text x="323.5" y="56.9">R 1</text>
<text x="430" y="55.3" transform="rotate(-90 430 55.3)">0.3</text>
<text x="437.9" y="56.8">A</text>
<text x="285.6" y="64.7" transform="rotate(-78 285.6 64.7)">20°</text>
<text x="299.2" y="60.4">R 1</text>
<text x="288.8" y="92.8">R 1</text>
<text x="59.1" y="97.2" transform="rotate(-90 59.1 97.2)">=A/F40=</text>
<text x="71.7" y="96.5" transform="rotate(-90 71.7 96.5)">22.6±0.2</text>
<text x="86.1" y="99.9" transform="rotate(-90 86.1 99.9)">11.3</text>
<text x="214.4" y="105.5" transform="rotate(-90 214.4 105.5)">20</text>
<text x="371.6" y="114.7">R 0.2</text>
<text x="305" y="122">6</text>
<text x="208.9" y="131.9">4-O6.6</text>
<text x="241.2" y="131.9">THRU`</text>
<text x="289.2" y="130.8" transform="rotate(-90 289.2 130.8)">0.05 A</text>
<text x="317.1" y="131.6">20</text>
<text x="366" y="131.7">29</text>
<text x="403" y="131.6">6</text>
<text x="430.5" y="131.5">5-0.1</text>
<text x="440.4" y="126.9">0</text>
<text x="357.1" y="142.5">60</text>
<text x="435" y="155.2">0.3</text>
<text x="453.7" y="155.3">4.7</text>
<text x="299" y="186.6">14.44</text>
<text x="505.2" y="191.3" transform="rotate(-90 505.2 191.3)">-0.006</text>
<text x="509.7" y="191.3" transform="rotate(-90 509.7 191.3)">-0.017</text>
<text x="267.7" y="195.7">7.22</text>
<text x="256.4" y="225.8" transform="rotate(-30 256.4 225.8)">TYP</text>
<text x="237.1" y="230.9" transform="rotate(-30 237.1 230.9)">=A/F12.5=</text>
<text x="270.5" y="233.9" transform="rotate(34 270.5 233.9)">=120°=</text>
<text x="28" y="234.4">HEAT</text>
<text x="47.7" y="234.4">TREATMENT</text>
<text x="86.8" y="234.4">NOTE:-</text>
<text x="28" y="244.9">1)</text>
<text x="38.9" y="244.9">TO</text>
<text x="50.9" y="244.9">BE</text>
<text x="62.9" y="244.9">CASE</text>
<text x="83" y="244.9">HARDENED</text>
<text x="119.9" y="244.9">UPTO</text>
<text x="140.2" y="244.9">55</text>
<text x="152.2" y="244.9">~</text>
<text x="161.9" y="244.9">60</text>
<text x="173.9" y="244.9">HRC.</text>
<text x="273.4" y="242.2" transform="rotate(34 273.4 242.2)">TYP</text>
<text x="320.5" y="243.8" transform="rotate(50 320.5 243.8)">=60°=</text>
<text x="28" y="250.2">2)</text>
<text x="38.9" y="250.2">CASE</text>
<text x="59" y="250.2">DEPTH</text>
<text x="83" y="250.2">0.8~</text>
<text x="102.7" y="250.2">2</text>
<text x="110.9" y="250.2">mm</text>
<text x="127.4" y="250.2">AFTER</text>
<text x="150.4" y="250.2">FINISH</text>
<text x="174.5" y="250.2">GRINDING.</text>
<text x="319.8" y="251.2" transform="rotate(50 319.8 251.2)">TYP</text>
<text x="28" y="255.4">3)</text>
<text x="38.9" y="255.4">THREADS</text>
<text x="70.8" y="255.4">TO</text>
<text x="82.7" y="255.4">BE</text>
<text x="94.7" y="255.4">KEEP</text>
<text x="114.7" y="255.4">SOFT</text>
<text x="28" y="260.7">4)</text>
<text x="38.9" y="260.7">RETAPPING</text>
<text x="76.5" y="260.7">TO</text>
<text x="88.4" y="260.7">BE</text>
<text x="100.4" y="260.7">DONE</text>
<text x="121.4" y="260.7">AFTER</text>
<text x="144.4" y="260.7">SURFACE</text>
<text x="176.4" y="260.7">TREATMENT</text>
<text x="28" y="265.9">AT</text>
<text x="39.5" y="265.9">SUPPLIER</text>
<text x="72.9" y="265.9">END.(</text>
<text x="94.5" y="265.9">IF</text>
<text x="104.2" y="265.9">APPLICABLE</text>
<text x="144.7" y="265.9">)</text>
<text x="23.2" y="283.7">NOTE</text>
<text x="43.4" y="283.7">:-(English)</text>
<text x="23.2" y="289">DEBURR</text>
<text x="51.7" y="289">ALL</text>
<text x="66.6" y="289">UNSPECIFIED</text>
<text x="110.7" y="289">HOLES</text>
<text x="134.9" y="289">AND</text>
<text x="151.6" y="289">SHARP</text>
<text x="175.9" y="289">EDGES.</text>
<text x="23.2" y="299.5">NOTE</text>
<text x="43.4" y="299.5">:-(French)</text>
<text x="23.2" y="304.7">ÉBAVUREZ</text>
<text x="59.2" y="304.7">TOUS</text>
<text x="79.5" y="304.7">LES</text>
<text x="94.9" y="304.7">TROUS</text>
<text x="119.1" y="304.7">NON</text>
<text x="136.5" y="304.7">SPÉCIFIÉS</text>
<text x="171.6" y="304.7">ET</text>
<text x="183" y="304.7">LES</text>
<text x="198.3" y="304.7">BORDS</text>
<text x="223" y="304.7">TRANCHANTS.</text>
<text x="222.5" y="318.9">NOTE</text>
<text x="242.7" y="318.9">:</text>
<text x="249.1" y="318.9">(English)</text>
<text x="222.5" y="324.1">#</text>
<text x="222.5" y="329.4">#</text>
<text x="231.1" y="329.4">FINISH:</text>
<text x="231.1" y="324.1">MATERIAL:</text>
<text x="257.5" y="329.4">I.Z.B.P.</text>
<text x="266.5" y="324.1">20MnCr5</text>
<text x="284.3" y="329.4">(TRIVALENT)</text>
<text x="222.5" y="334.6">#</text>
<text x="231.1" y="334.6">MACHINING:</text>
<text x="222.5" y="339.9">#</text>
<text x="231.1" y="339.9">WEIGHT(Kg</text>
<text x="269" y="339.9">):</text>
<text x="278.2" y="339.9">0.22</text>
<text x="296.5" y="339.9">kg</text>
<text x="222.5" y="350.4">NOTE</text>
<text x="242.7" y="350.4">:-(French)</text>
<text x="222.5" y="355.6">#</text>
<text x="231.1" y="355.6">MATÉRIEL</text>
<text x="264.1" y="355.6">:</text>
<text x="270.6" y="355.6">20MnCr5</text>
<text x="222.5" y="360.9">#</text>
<text x="231.1" y="360.9">FINITION</text>
<text x="260.8" y="360.9">:</text>
<text x="271.4" y="360.9">I.Z.B.P.</text>
<text x="298.3" y="360.9">(TRIVALENT)</text>
<text x="222.5" y="366.1">#</text>
<text x="222.5" y="371.3">#</text>
<text x="231.1" y="366.1">MACHINES</text>
<text x="231.1" y="371.3">POIDS</text>
<text x="253.5" y="371.3">(Kg):</text>
<text x="266.5" y="366.1">:</text>
<text x="273.7" y="371.3">0.22</text>
<text x="292" y="371.3">kg</text>
</g>
<g font-size="5.7">
<text x="165.6" y="27.4">A</text>
<text x="147.6" y="107.7">C</text>
<text x="414.8" y="104.6">B</text>
<text x="470.1" y="121.1">SCALE/ÉCHELLE</text>
<text x="526.6" y="121.1">1:1</text>
<text x="165.6" y="127.6">A</text>
<text x="119.8" y="141.8">SCALE/ÉCHELLE</text>
<text x="176.3" y="141.8">2:1</text>
<text x="334.3" y="152.4">SECTION</text>
<text x="365.4" y="152.4">A-A</text>
<text x="323" y="157.6">SCALE/ÉCHELLE</text>
<text x="379.6" y="157.6">2:1</text>
<text x="445" y="231.5">DETAIL</text>
<text x="470.5" y="231.5">B</text>
<text x="426.2" y="236.8">SCALE/ÉCHELLE</text>
<text x="482.8" y="236.8">4:1</text>
<text x="279.3" y="275.5">SCALE/ÉCHELLE</text>
<text x="297.9" y="270.2">DETAIL</text>
<text x="323.5" y="270.2">C</text>
<text x="335.8" y="275.5">3:1</text>
</g>
<text font-size="5.6" fill="#f00" x="470.5" y="365.5">WIPRO PARI GROUP</text>
<g font-size="5.4" fill="#f0f">
<text x="366.8" y="25.5">n</text>
<text x="352.2" y="42" transform="rotate(-90 352.2 42)">O25</text>
<text x="289.2" y="137.5" transform="rotate(-90 289.2 137.5)">a</text>
<text x="75.6" y="143.1">O 55</text>
<text x="340.1" y="194.9">O 16</text>
<text x="431.2" y="198.8" transform="rotate(-90 431.2 198.8)">O11.6</text>
<text x="509.7" y="217.9" transform="rotate(-90 509.7 217.9)">O12 g6</text>
</g>
<g font-size="4.9" fill="#800000">
<text x="30" y="6.9">1</text>
<text x="76.7" y="6.9">2</text>
<text x="127" y="6.9">3</text>
<text x="176.5" y="6.9">4</text>
<text x="226.7" y="6.9">5</text>
<text x="275.4" y="6.9">6</text>
<text x="326.4" y="6.9">7</text>
<text x="375" y="6.9">8</text>
<text x="425.8" y="6.9">9</text>
<text x="473.9" y="7.3">10</text>
<text x="524.3" y="6.9">11</text>
<text x="570.2" y="6.9">12</text>
<text x="13.6" y="35.1">H</text>
<text x="587.6" y="35.1">H</text>
<text x="13.2" y="87.5">G</text>
<text x="587.2" y="87.5">G</text>
<text x="13.2" y="137">F</text>
<text x="587.2" y="137">F</text>
<text x="13.2" y="187.6">E</text>
<text x="587.2" y="187.6">E</text>
<text x="13.2" y="237">D</text>
<text x="587.2" y="237">D</text>
<text x="13.4" y="287.1">C</text>
<text x="587.4" y="287.1">C</text>
<text x="13.4" y="336.2">B</text>
<text x="587.4" y="336.2">B</text>
<text x="13.4" y="389.3">A</text>
<text x="587.4" y="389.3">A</text>
<text x="30" y="416.9">1</text>
<text x="76.7" y="416.9">2</text>
<text x="127" y="416.9">3</text>
<text x="176.5" y="416.9">4</text>
<text x="226.7" y="416.9">5</text>
<text x="275.4" y="416.9">6</text>
<text x="326.4" y="416.9">7</text>
<text x="375" y="416.9">8</text>
<text x="425.8" y="416.9">9</text>
<text x="473.9" y="417.3">10</text>
<text x="524.3" y="416.9">11</text>
<text x="570.2" y="416.9">12</text>
</g>
<g font-size="4.2" fill="#f0f">
<text x="423.7" y="14.3">NOTE : STANDARD FASTENER TORQUE AS PER STD-DES-01-00</text>
<text x="553.8" y="14">FR-DES-006-00</text>
<text x="21.1" y="404.3">NOTE FOR WIPRO PARI DESIGN -REF. ONLY</text>
<text x="44.8" y="408.8">WEAR DETAILS : MW</text>
</g>
<g font-size="3.9" fill="#800000">
<text x="400" y="357.1">REVISION</text>
<text x="455.9" y="357.1">DESCRIPTION</text>
<text x="526.4" y="357.1">DATE</text>
<text x="540" y="357.1">DRN.BY</text>
</g>
<g font-size="3.9" fill="#c0c0c0">
<text x="357.8" y="383.3">RESERVED</text>
<text x="382.3" y="383.3">SPACE</text>
<text x="357.8" y="388.9">FOR</text>
<text x="357.8" y="394.5">CONTROLLED</text>
<text x="387.8" y="394.5">COPY</text>
<text x="357.8" y="400">STAMP</text>
</g>
<text font-size="3.6" fill="#f0f" x="480.1" y="376.1">PALLET HOLDING PAD</text>
<text font-size="3.5" fill="#00f" x="402.4" y="373.3">www.wipropari.com</text>
<g font-size="3.1" fill="#800000">
<text x="565.1" y="353.5">LIMITS</text>
<text x="562" y="371.7">DRAWING TYPE</text>
<text x="437" y="372.3">DESCRIPTION</text>
<text x="436.5" y="380.8">SURFACE AREA</text>
<text x="453.3" y="380.8">SURFACE TREATMENT</text>
<text x="489.7" y="380.8">MACHINING</text>
<text x="509.5" y="380.8">DESIGN UNIT</text>
<text x="530.6" y="380.8">DESIGN UNIT CD.</text>
<text x="558" y="380.6">TEAM NO.</text>
<text x="570.3" y="380.7">SHEET SIZE</text>
<text x="575.6" y="386.1">A2</text>
<text x="436.4" y="391.1">REFERENCE DWG.</text>
<text x="437.8" y="395.5">DRN.BY</text>
<text x="451.4" y="395.4">CHKD.BY</text>
<text x="466.6" y="395.5">APPD.BY</text>
<text x="486.7" y="395.4">MATERIAL</text>
<text x="488.9" y="390.9">PART CLASS.</text>
<text x="515.6" y="390.9">HEAT TREATMENT</text>
<text x="519.6" y="395.9">DRG./PART CODE</text>
<text x="558.9" y="395.5">REV.</text>
<text x="571.4" y="395.6">SCALE</text>
<text x="484.3" y="404.2">NET WEIGHT-Kg</text>
<text x="571.4" y="404.7">SHEET</text>
</g>
<text font-size="3" fill="#800000" x="579.5" y="230.1">°</text>
<g font-size="2.8" fill="#f0f">
<text x="269.8" y="331.8">3.2</text>
<text x="270.9" y="363.8">3.2</text>
<text x="420.5" y="396">PUNE</text>
<text x="437" y="401.2">03007292</text>
<text x="451.3" y="401.2">03004785</text>
<text x="466.3" y="401.2">03002882</text>
</g>
<g font-size="2.8" fill="#800000">
<text x="560.4" y="357.7">Gen Tol.: IS 2102</text>
<text x="399.1" y="376.6">1.ALL DIMENSIONS ARE</text>
<text x="399" y="382.7">2.DO NOT SCALE</text>
<text x="399" y="388.7">3.IF IN DOUBT ,</text>
<text x="399" y="395.4">LOCATION :</text>
<text x="404.2" y="402">ALL RIGHTS OF REPRODUCTION &amp;</text>
<text x="404.7" y="405.4">DISTRIBUTION ARE RESERVED</text>
</g>
<g font-size="2.7" fill="#f0f">
<text x="564.6" y="376.2">MACHINING</text>
<text x="436.9" y="385.4">13.09 in^2</text>
<text x="471.4" y="385.5">#</text>
<text x="498.9" y="385">#</text>
<text x="513.6" y="385.3">WPES</text>
<text x="537.3" y="385.1">0300</text>
<text x="559.7" y="385.1">PL-02</text>
<text x="508.7" y="391.2">B</text>
<text x="493.4" y="399.5">#</text>
<text x="572.8" y="399.7">1 : 1</text>
<text x="436.6" y="408.7">06/05/2024</text>
<text x="450.9" y="408.8">06/05/2024</text>
<text x="466" y="408.9">06/05/2024</text>
<text x="489.6" y="408.5">0.22 kg</text>
<text x="571.4" y="408.7">1 OF 1</text>
</g>
<g font-size="2.7" fill="#800000">
<text x="399.9" y="379.7">IN mm</text>
<text x="399.7" y="385.7">DRAWING.</text>
<text x="399.7" y="391.8">ASK TEAM MEMBER</text>
<text x="400.1" y="402.5">C</text>
</g>
<g font-size="2.5" fill="#800000">
<text x="554.9" y="218.3">DEBURR AND REMOVE SHARP</text>
<text x="555.2" y="221">EDGES UNLESS SHARP EDGE</text>
<text x="556.1" y="227.1">UNSP.RADII</text>
<text x="556.8" y="223.8">REQUIREMENT SPECIFIED</text>
<text x="571.4" y="226.9">UNSP.CHF.</text>
<text x="559.2" y="229.9">0.5 R</text>
<text x="572.3" y="230.1">0.5 X 45</text>
<text x="559.8" y="238">UP TO 10</text>
<text x="576.1" y="238.1">±1.5°</text>
<text x="558.5" y="242.2">10 UP TO 50</text>
<text x="575.5" y="242.3">±0°50'</text>
<text x="557.4" y="250.7">120 UP TO 400</text>
<text x="557.9" y="246.5">50 UP TO 120</text>
<text x="575.5" y="250.7">±0°15'</text>
<text x="575.5" y="246.5">±0°25'</text>
<text x="558.7" y="259.4">0.5 UP TO 3</text>
<text x="559.5" y="263.7">3 UP TO 6</text>
<text x="576.6" y="263.6">±0.2</text>
<text x="576.6" y="259.4">±0.1</text>
<text x="559" y="267.9">6 UP TO 30</text>
<text x="576.6" y="267.9">±0.5</text>
<text x="557.8" y="272.2">30 UP TO 120</text>
<text x="576.6" y="272.2">±0.8</text>
<text x="556.9" y="280.7">315 UP TO 1000</text>
<text x="557.3" y="276.4">120 UP TO 315</text>
<text x="576.6" y="276.4">±1.2</text>
<text x="577.7" y="280.7">±2</text>
<text x="556.4" y="284.9">1000 UP TO 2000</text>
<text x="577.6" y="284.9">±3</text>
<text x="558.9" y="289.2">OVER 2000</text>
<text x="577.7" y="289.3">±4</text>
<text x="560" y="297.9">UP TO 10</text>
<text x="577.1" y="297.9">±1°</text>
<text x="558.5" y="302.1">10 UP TO 50</text>
<text x="575.5" y="302.1">±0°30'</text>
<text x="557.4" y="310.6">120 UP TO 400</text>
<text x="558.2" y="306.3">50 UP TO 120</text>
<text x="575.5" y="310.6">±0°10'</text>
<text x="575.5" y="306.4">±0°20'</text>
<text x="558.8" y="319.2">0.5 UP TO 3</text>
<text x="559.4" y="323.4">3 UP TO 6</text>
<text x="576.6" y="319.2">±0.1</text>
<text x="576.6" y="323.5">±0.1</text>
<text x="558.9" y="327.7">6 UP TO 30</text>
<text x="576.7" y="327.7">±0.2</text>
<text x="557.8" y="332">30 UP TO 120</text>
<text x="576.6" y="332">±0.3</text>
<text x="556.8" y="340.5">315 UP TO 1000</text>
<text x="557.3" y="336.3">120 UP TO 315</text>
<text x="576.6" y="336.3">±0.5</text>
<text x="576.6" y="340.5">±0.8</text>
<text x="556.2" y="344.7">1000 UP TO 2000</text>
<text x="576.6" y="344.7">±1.2</text>
<text x="558.9" y="349">OVER 2000</text>
<text x="577.6" y="349">±2</text>
</g>
<g font-size="2.4" fill="#f0f">
<text x="7.7" y="382.7" transform="rotate(-90 7.7 382.7)">Uploading\2022-23\P23Y5\P23Y5B072011.dft</text>
<text x="7.7" y="409.8" transform="rotate(-90 7.7 409.8)">\\srv01043\ExDM</text>
</g>
<g font-size="2.1" fill="#800000">
<text x="558.5" y="232.4">UNSPECIFIED TOL.(FAB)</text>
<text x="559.5" y="234.7">FOR ANGULAR IN mm.</text>
<text x="558.6" y="253.9">UNSPECIFIED TOL.(FAB)</text>
<text x="560.7" y="256.3">FOR LINEAR IN mm.</text>
<text x="558.7" y="292.3">UNSPECIFIED TOL.(M/C)</text>
<text x="559.6" y="294.7">FOR ANGULAR IN mm.</text>
<text x="558.7" y="313.7">UNSPECIFIED TOL.(M/C)</text>
<text x="560.6" y="316.1">FOR LINEAR IN mm.</text>
</g>
</svg>
